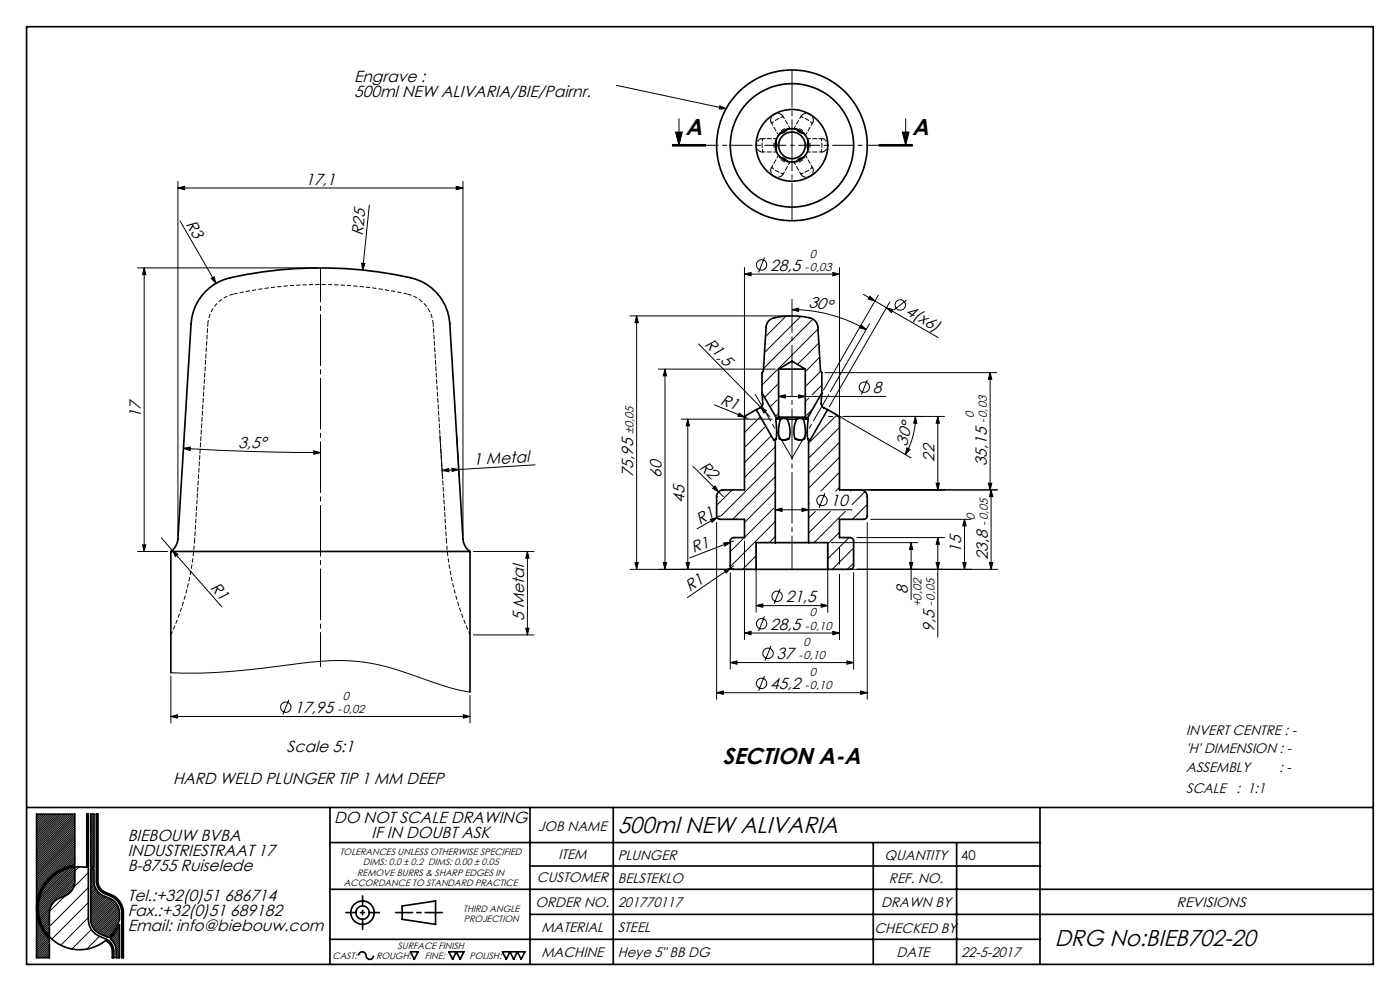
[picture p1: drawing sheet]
<svg xmlns="http://www.w3.org/2000/svg" width="420mm" height="297mm" viewBox="0 0 420 297" stroke-linecap="round" stroke-linejoin="round" font-family="sans-serif">
<g fill="none" stroke="#000" stroke-width=".3">
<path d="M184.9 25.6l32.9 7M202.7 39.6h2l-1 4zM203.7 35.6v8M216 31.7l1.8 .9-2 .1zM270.7 39.6h2l-1 4zM271.7 35.6v8M53.4 56.3l2-.5v1.1zM53.4 54.4v106.1M53.4 56.3h85.5M136.9 55.8l2 .5-2 .6zM138.9 54.4v106.1M201.7 43.5h10"/>
<path d="M201.7 43.8h10M201.7 43.3h10M263.7 43.3h10zM263.7 43.5h10M263.7 43.8h10M54 66.2l10.8 18.7M108.5 78.9l1 .1-.7 1.9zM110.8 61.5l-2 19.4M229.3 77.2l-1.7 4.4M41.3 80.3h53.8M43.3 80.3l.4 2h-.9zM43.3 80.3v85"/>
<path d="M63.4 83.4l.8-.5 .6 2zM189 94.7h47.6M191 94.7v75.9M191 94.7l.5 2h-1zM223.3 82.2l2-.5v1zM223.3 80.2v65.6M223.3 82.2h28.5M235.8 94.8l-6.1 6.1M237.6 92.8l2-.4v.9zM237.6 92.8a44.7 44.7 0 0 1 22.3 6M240.2 94.8l-10.9 10.9M243.9 95.6l-14.8 14.9"/>
<path d="M245.4 98.6l-16.8 16.8M249.8 81.7l2 .5-2 .5zM251.8 80.2v65.6M258.3 97.4l1.6 1.4-2.1-.6zM259 88.2l3.5 2M260.8 97l-11.7 20.4M261 88.8l1.5 1.4-2-.6zM262.5 90.2l3.4 2M263.5 88.5l-16.4 28.4M265.9 92.2l15.5 9M265.9 92.2l2 .6-.5 .9zM266.9 90.5l-18.1 31.4"/>
<path d="M272 89.9l-3.8 3M197.5 110.6h35.1M199.5 110.6l.5 2h-1zM199.5 110.6v60M209.6 103.1l18.5 18.9M233.1 119.9l-2.1 2.1M233.6 118.8l2-.5v1zM233.6 118.8h32.1M233.6 114.9l-4.2 4.2M239.6 118.3l2 .5-2 .5zM242.6 119.3l-.5 .6M245.6 102.8l-6.3 6.4"/>
<path d="M245.9 107.1l-4.3 4.3M246.2 111.3l-4.6 4.6M246.6 115.4l-2.9 2.9M247.5 111.7h51.5M260.2 113.8l-1.8 4.4M297 111.7l.5 2h-1zM297 111.7v35.1M55 134.4l2.1-.4-.1 1zM55 134.4l18.7 .9 22.4 .3M94.1 135.1l2 .5-2 .5zM132 130.6l.8 12.4M137 130.2l.7 12.5"/>
<path d="M160.5 139.3l-22.9 1.4M204.4 125.6h27.3M206.3 125.6v45M206.3 125.6l.5 2h-1zM207.9 139.7l9.1 9.1M214.3 121.3l9.1 3.7M221.8 123.8l1.6 1.2-2-.3zM223.4 125l.9 .4M228.1 124.9l-4.8 4.7M228.1 122l1.8 1-.7 .8zM228.1 122l2.9 2.8M229.7 127.7l-6.4 6.4"/>
<path d="M231.4 130.6l-8.1 8M232.6 133.9l-9.3 9.2M232.6 138.4l-16.4 16.3M233.6 123.9l-.9 .9M241.9 120l-.3 .4M243.7 122.8l-2.1 2.1M251 124.4l-8.4 8.5M251.8 137.1l-9.2 9.2M251.8 128.1l-9.2 9.2M251.8 132.6l-9.2 9.2M252.2 125l21.1 12.2M252.8 124.8h30.6"/>
<path d="M272.1 134.2l.9 .5-1.4 1.5zM274.6 124.8l.5 2.1-1-.1zM274.6 124.8a22.7 22.7 0 0 1-3 11.4M281.3 124.8l.5 2h-1zM281.3 124.8v22M132.6 141l2-.6 .1 1zM135.6 140.3l2 .4-2 .6zM137.6 140.7l-5 .3M213.1 155.6l2-.5-1.5 1.4zM213.8 146.4l.7-.7 1.1 1.7zM215 156.6v53M215.1 155.1l-6 3.4"/>
<path d="M216 154.6l-.9 .5M219.6 146.8l-4.6 4.7M232.1 152.3l-8.8 8.8M232.6 142.8l-12.8 12.8M232.6 147.4l-9.3 9.2M232.6 156.3l-13.2 13.2M232.6 152.8l2-.5v1zM232.6 152.8h23M240.6 152.3l2 .5-2 .5zM242.6 150.8h.1M244.6 153.3l-2 2M247.5 147.8l-1.8 4.4"/>
<path d="M249.1 153.3l-6.5 6.5M251.8 141.6l-5.6 5.6M251.8 146l-1.1 1.2M251.8 159.5l-3.5 3.5M252.8 146.8h46.5M253.6 153.3l-9.4 9.3M255.6 146.8l-.4 .4M259.5 147.4l-3.9 3.8M260.2 151.2l-4.5 4.4M260.2 156.6v53M261.2 155.6h30.1M280.8 144.8h1l-.5 2z"/>
<path d="M289.3 155.6l.5 2h-1zM289.3 155.6v15M296.5 144.8h1l-.5 2zM297.3 146.8l.6 2h-1.1zM297.3 146.8v23.8M41.3 165.3h9M42.8 163.3h.9l-.4 2zM48.4 161.2l3.3 3.8M51.7 165l1.7 1.1-.8 .7zM51.7 165l14.9 16.9M142 165.3h18.2M158.2 165.3l.5 2h-1z"/>
<path d="M158.2 165.3v25M189 170.6h36.8M190.5 168.6h1l-.5 2zM199 168.6h1l-.5 2zM205.8 168.6h1l-.5 2zM217.1 162.7l2-.2-1.6 1.2zM217.3 170.9l2-.7-1.4 1.5zM219.1 171.6v29M219.1 162.5l-12.2 4.7M219.3 170.2l-13.1 8.9M220.1 169.6l-.8 .6M220.1 162.1l-1 .4"/>
<path d="M223.3 161.1l-4.2 4.2M223.3 162.1v29.6M226.8 166.5l-4 4.1M226.8 163.6v19.9M232.6 160.8l-1.8 1.8M234 176.5l-1.8 4.4M248.3 163.6v19.9M249.3 170.6h50M249.3 162.6h26M251.8 164.1v5M251.8 172.1v19.6M254.7 161.1l-6.4 6.4"/>
<path d="M256.1 164.2l-6.4 6.4M256.1 168.7l-1.9 1.9M256.1 171.6v29M257.1 161.1h26.3M272.8 168.6h1l-.5 2zM273.3 162.6l.5 2h-1zM273.3 162.6v17.1M280.8 168.6h1l-.5 2zM281.3 161.1l.5 2h-1zM281.3 161.1v29.9M288.8 168.6h1l-.5 2zM296.8 168.6h1.1l-.6 2z"/>
<path d="M142 190.3h18.2M157.7 188.3h1l-.5 2zM219.1 198.6l2-.5v1zM219.1 198.6h37M223.3 189.7l2-.5v1zM223.3 189.7h28.5M226.8 181.5l2-.5v1zM226.8 181.5h21.5M229.3 184.7l-1.7 4.5M231.3 193.6l-1.8 4.4M246.3 181l2 .5-2 .5zM249.8 189.2l2 .5-2 .5z"/>
<path d="M254.1 198.1l2 .5-2 .5zM51.3 214.7l2-.5v1zM51.3 201.6l8.1 .2 5.4-.3 10.9-.9 20.4-2.4 3.9-.2 5.6 .1 5.6 .7 4.3 .9 5.1 1.5 14.3 4.9 6.1 1.3M51.3 202.6v14.1M51.3 214.7h89.7M86.6 209.7l-1.8 4.5M139 214.2l2 .5-2 .5zM141 208.4v8.3M215 207.6l2-.5v1zM215 207.6h45.2M229.3 202.6l-1.7 4.4M258.2 207.1l2 .5-2 .5z"/>
<path d="M11.5 244l-.5 .5M12 244l-1 1M12.6 244l-1.6 1.6M13.1 244l-2.1 2.2M13.7 244l-2.7 2.7M14.3 244l-3.3 3.3M14.8 244l-3.8 3.9M15.4 244l-4.4 4.4M15.9 244l-4.9 5M16.5 244l-5.5 5.6M17.1 244l-6.1 6.1M17.6 244l-6.6 6.6"/>
<path d="M18.2 244l-7.2 7.2M18.7 244l-7.7 7.8M19.3 244l-8.3 8.3M19.9 244l-8.9 8.9M20.4 244l-9.4 9.5M21 244l-10 10M21.6 244l-10.6 10.6M21.9 260l-10.3 10.2M22.1 244l-11.1 11.2M22.4 244.3l-11.4 11.4M22.4 244.8l-11.4 11.5M22.4 245.4l-11.4 11.4"/>
<path d="M22.4 245.9l-11.4 11.5M22.4 246.5l-11.4 11.4M22.4 247l-11.4 11.5M22.4 247.6l-11.4 11.5M22.4 248.2l-11.4 11.4M22.4 248.7l-11.4 11.5M22.4 249.3l-11.4 11.5M22.4 249.9l-11.4 11.4M22.4 250.4l-11.4 11.5M22.4 251l-11.4 11.4M22.4 251.5l-11.4 11.5M22.4 252.1l-11.4 11.5"/>
<path d="M22.4 252.7l-11.4 11.4M22.4 253.2l-11.4 11.5M22.4 253.8l-11.4 11.5M22.4 254.3l-11.4 11.5M22.4 254.9l-11.4 11.5M22.4 255.5l-6.8 6.8M22.4 256l-4.9 5M22.4 256.6l-3.8 3.9M22.4 257.1l-2.9 3M22.4 257.7l-2 2.1M22.4 258.3l-1.3 1.3M22.4 258.8l-.6 .7"/>
<path d="M22.4 260l-10.9 10.9M23.7 259.8l-12.2 12.3M26 244h.1M26.5 257l-.5 .5M26.5 248l-.5 .5M26.5 252.5l-.5 .5M27.7 244l-.5 .5M28.2 244.1l-1 1M28.2 244.7l-1 .9M28.2 245.8l-1 1M28.2 246.4l-1 .9M28.2 248.6l-1 1"/>
<path d="M28.2 249.2l-1 .9M28.2 249.7l-1 1M28.2 250.3l-1 .9M28.2 250.9l-1 .9M28.2 252l-1 .9M28.2 252.6l-1 .9M28.2 253.7l-1 .9M28.2 254.8l-1 .9M28.2 255.3l-1 1M28.2 255.9l-1 1M28.2 256.5l-1 .9M28.2 257l-1 1"/>
<path d="M28.2 257.6l-1 .9M28.2 258.2l-1 .9M28.2 258.7l-1 1M28.2 259.9l-.2 .1M28.2 245.2l-1 1M28.2 246.9l-1 1M28.2 247.5l-1 1M28.2 248l-1 1M28.2 251.4l-1 1M28.2 253.1l-1 1M28.2 254.2l-1 1M28.2 259.3l-.6 .6"/>
<path d="M29.4 249.7l-.5 .5M29.4 254.1l-.5 .5M29.4 245.2l-.5 .4M29.4 258.7l-.5 .4M11 272h.1M11 272.6h.1M11 271.4h.1M11 273.1h.1M11 273.6v.1M11.1 270.8l-.1 .1M11.1 274.1l-.1 .1M11.1 270.1l-.1 .2"/>
<path d="M11.2 274.6l-.2 .2M11.3 269.4l-.3 .3M11.3 275l-.3 .3M11.4 275.5l-.4 .4M11.5 268.7l-.5 .5M11.5 275.9l-.5 .6M11.7 276.4l-.7 .6M11.7 267.9l-.7 .7M11.8 276.8l-.8 .8M12 277.2l-1 1M12.1 266.9l-1.1 1.2M12.1 277.6l-1.1 1.1"/>
<path d="M12.3 278l-1.3 1.3M12.5 278.3l-1.5 1.6M12.7 265.8l-1.7 1.7M12.7 278.7l-1.7 1.7M12.9 279l-1.9 1.9M13.2 279.4l-2.2 2.1M13.4 279.7l-2.4 2.4M14 263.9l-3 3M14.8 273.8l-2.6 2.6M14.8 274.4l-2.5 2.4M14.8 274.9l-2.3 2.3M14.8 275.4l-2.1 2.2"/>
<path d="M14.8 276l-1.9 2M14.8 276.6l-1.7 1.7M14.8 277.1l-1.5 1.6M14.8 278.3l-1.1 1.1M14.8 278.8l-.8 .9M14.8 279.4l-.6 .6M14.8 280l-.3 .3M14.9 272.5l-3 3.1M15.2 271.7l-3.4 3.4M17.5 261.6l-4.3 4.2M18.7 260.9l-6.1 6.1M19.6 260.5l-7.4 7.5"/>
<path d="M20.5 260.3l-8.5 8.5M21.2 260.1l-9.5 9.4M22.3 265.1l-3.7 3.8M22.4 260.5l-10.9 11M22.4 261.7l-10.9 10.9M22.4 262.2l-10.9 11M22.4 262.8l-10.9 10.9M22.4 263.3l-10.8 10.9M22.4 263.9l-10.7 10.7M22.4 264.5l-4.8 4.8M26.5 261.5l-14.5 14.5M26.5 266l-13 13"/>
<path d="M26.5 270.5l-10.9 10.9M26.5 275l-8.3 8.3M27.4 278.6l-5.8 5.8M27.7 260.4l-.5 .4M28.1 260.5l-.9 .9M28.2 261.5l-1 1M28.2 262.1l-1 .9M28.2 263.2l-1 1M28.2 263.8l-1 .9M28.2 260.9l-1 1M28.2 262.6l-1 1M28.2 264.3l-1 1"/>
<path d="M28.3 264.8l-1.1 1M28.3 265.3l-1.1 1.1M28.5 265.7l-1.3 1.3M28.6 266.1l-1.4 1.4M28.8 266.5l-1.6 1.6M29 266.8l-1.8 1.8M29.3 267.2l-2.1 2M29.4 263.1l-.5 .5M29.6 267.4l-2.4 2.4M29.8 267.7l-2.6 2.6M30.2 268l-3 2.9M30.4 266.6l-.3 .3"/>
<path d="M30.5 268.2l-3.3 3.3M30.9 268.4l-3.7 3.6M31.3 268.6l-4.1 4M31.6 268.7l-4.4 4.5M32 268.9l-4.8 4.8M32.5 269.1l-5.3 5.1M32.8 269.2l-5.6 5.6M33.2 269.4l-6 6M33.4 268.1l-.4 .4M33.6 269.6l-6.4 6.3M33.9 269.8l-6.6 6.6M34.2 270.1l-6.8 6.8"/>
<path d="M34.3 279l-1.9 1.9M34.5 270.3l-6.9 7M34.8 270.6l-7.1 7.1M35 271l-7.1 7.1M35 277.7l-3 3M35.2 271.3l-7 7.1M35.4 271.7l-7 7M35.5 276.7l-3.9 3.9M35.6 272.1l-6.9 6.9M35.7 272.5l-6.7 6.8M35.8 273l-6.5 6.5M35.8 275.8l-4.6 4.6"/>
<path d="M35.8 273.5l-6.2 6.2M35.8 274.1l-5.8 5.8M35.8 274.6l-5.4 5.5M35.8 275.2l-5 5M35.8 277.5l-.3 .2M35.8 278l-.9 1M35.8 278.6l-2.7 2.7M35.8 279.1l-2.5 2.5M35.8 279.7l-2.2 2.2M35.9 270.1l-.4 .4M37 273.5l-.5 .4M37 278l-.5 .4"/>
<path d="M13.6 280l-2.6 2.6M13.9 280.3l-2.9 2.9M14.1 280.6l-3.1 3.2M14.4 280.9l-3.4 3.4M14.6 281.2l-3.6 3.7M14.8 280.5l-.1 .1M14.8 281.6l-3.8 3.9M14.8 282.2l-3.8 3.8M14.8 282.7l-3.8 3.9M14.8 283.3l-3.7 3.7M14.8 283.9l-3.1 3.1M14.8 284.4l-2.6 2.6"/>
<path d="M14.8 285l-2 2M14.8 285.6l-1.5 1.4M14.8 286.1l-.9 .9M14.8 286.7l-.3 .3M29.8 280.6l-3.8 3.8M32.8 282.1l-.3 .4M34.1 285.3l-.4 .5M35.8 280.2l-1.9 2M35.8 280.8l-1.7 1.7M35.8 281.4l-1.5 1.5M35.8 281.9l-1.3 1.4M35.8 282.5l-1.2 1.2"/>
<path d="M35.8 283.1l-1 1M35.8 283.6l-.9 1M35.8 284.2l-.9 .9M35.8 284.8l-.9 .9M35.8 285.3l-.9 1M35.8 285.9l-.9 .9M35.8 286.4l-.6 .6M35.8 287h.1M37 282.4l-.5 .5M37 286.9l-.1 .1"/>
<circle cx="228.5" cy="79.4" r="1.55"/>
<circle cx="270.1" cy="91.4" r="1.56"/>
<circle cx="259.3" cy="116" r="1.56"/>
<circle cx="246.6" cy="150" r="1.55"/>
<circle cx="233.1" cy="178.7" r="1.55"/>
<circle cx="228.5" cy="186.9" r="1.55"/>
<circle cx="230.4" cy="195.8" r="1.56"/>
<circle cx="85.8" cy="211.9" r="1.55"/>
<circle cx="228.5" cy="204.8" r="1.55"/>
</g>
<path d="M58.4 161.8a80.4 80.4 0 0 1-7.1 28.5M133.9 161.8a80.4 80.4 0 0 0 7.1 28.5" fill="none" stroke="#000" stroke-width=".3" stroke-dasharray="1.3 .6" stroke-dashoffset=".2" stroke-linecap="butt"/>
<path d="M70.2 88.1a10 10 0 0 0-7.9 9.2M130 97.3a10 10 0 0 0-7.8-9.2" fill="none" stroke="#000" stroke-width=".3" stroke-dasharray="1.3 .6" stroke-dashoffset="-.1" stroke-linecap="butt"/>
<path d="M122.2 88.1a120 120 0 0 0-52 0" fill="none" stroke="#000" stroke-width=".3" stroke-dasharray="1.3 .6" stroke-dashoffset=".1" stroke-linecap="butt"/>
<g fill="none" stroke="#000" stroke-width=".5">
<path d="M8 8h404v281h-404zM236.1 38.8a2.49 2.49 0 0 1-2 1.1M239 38.8a2.51 2.51 0 0 0 2 1.1M232.7 42.4a2.52 2.52 0 0 1 0 2.3M234.1 47.2a2.51 2.51 0 0 1 2 1.2M241 47.2a2.49 2.49 0 0 0-2 1.2M242.5 42.4a2.52 2.52 0 0 0 0 2.3M228.6 117.8l.2 2.1a2.21 2.21 0 0 1-1.9 2.9M228.6 117.8v-6.1l.4-.7 .8-13a3.3 3.3 0 0 1 3.7-3 22.5 22.5 0 0 1 10.4 .6l1 1.1 .5 1.3 .7 13 .5 .7v6.1M228.6 117.8l4.4 7.6M233.6 110.6h8M233.6 110.6l4-2.4 4 2.4"/>
<path d="M233.6 110.6v14.4M241.6 110.6v14.4M246.6 117.8l-.2 2.5a2.12 2.12 0 0 0 1.9 2.5M246.6 117.8l-4.4 7.6M226.9 122.8l-3.2 1.8-.4 .7v21.5h-6.3a2.05 2.05 0 0 0-2 2v5.8a1.02 1.02 0 0 0 1 1h7.3v5.5h-3.2a1.09 1.09 0 0 0-1 1v7.5a1.09 1.09 0 0 0 1 1h6.7M226.9 122.8l5.2 9.1M232.1 131.9h.5M232.6 131.9v30.7M232.7 125.6l.3 3.9-.1 2M232.7 125.6h1.4M232.9 131.5l-.8 .4M232.9 131.5l-.3 .4"/>
<path d="M233 125.4l-.3 .2M233.6 125h8M233.6 125l-.6 .4M234.1 125.6a2.08 2.08 0 0 1 2 0M234.1 125.6l-.5 3.5a3.4 3.4 0 0 0 .4 2.5 3 3 0 0 0 2.6-.1M236.1 125.6h2.9M236.1 125.6a7.7 7.7 0 0 1 .5 5.9M236.6 131.5l-1.8 .4M238.5 131.5l1.9 .4M239 125.6a2.17 2.17 0 0 1 2 0M239 125.6a7.5 7.5 0 0 0-.5 5.9M241 125.6h1.5"/>
<path d="M241 125.6l.6 3.9a2.5 2.5 0 0 1-.6 2.2 2.91 2.91 0 0 1-2.5-.2M241.6 125l.6 .4M242.2 125.4l.3 .2M242.3 131.5l.7 .4M242.3 131.5l.3 .4M242.5 125.6l-.3 3.5 .1 2.4M242.6 131.9h.4M242.6 131.9v30.7M248.3 122.8l3.1 1.8 .4 .6v21.6h6.4a1.99 1.99 0 0 1 2 2v5.8a1.02 1.02 0 0 1-1 1h-7.4v5.5h3.3a1.02 1.02 0 0 1 1 1v7.5a1.02 1.02 0 0 1-1 1h-6.8M248.3 122.8l-5.3 9.1M51.3 165.3a4.9 4.9 0 0 0 2.1-3.8l3.9-64.5a15.1 15.1 0 0 1 11.7-13.7 123.6 123.6 0 0 1 55.9 .4 15 15 0 0 1 10 13.3l4 64.5a4.9 4.9 0 0 0 2.1 3.8M51.3 165.3h89.7"/>
<path d="M51.3 165.3v36.3M141 165.3v42.1M226.8 170.6h21.5M232.6 162.6h10M232.6 162.6h-5.8v8M242.6 162.6h5.7v8M8 242h404M11 244h11.4v15.4a12.9 12.9 0 0 0-10.7 8.6 12.9 12.9 0 0 0 3.1 13.4v5.6h-3.8zM22.4 259.9v4.2a4.7 4.7 0 0 1-2.9 4.4l-1.8 .7a4.7 4.7 0 0 0-2.9 4.4v7.1M26 244h.5v31.6a5.6 5.6 0 0 0 3.4 5l1.7 .8a4 4 0 0 1 2.5 3.7v1.9h-.4v-1.9l-.3-1.4-.6-1-1.1-.8a12.4 12.4 0 0 1-19.8-6.6 12.4 12.4 0 0 1 14.1-15.3zM27.2 244h1v16l-1-.3zM28.9 244h.5v20.7l.2 .8 .8 1.1 1.2 .8 1.7 .7a5.9 5.9 0 0 1 3.7 5.5v13.4h-.5v-13.4a5.5 5.5 0 0 0-3.3-5l-1.8-.8a4.1 4.1 0 0 1-2.5-3.7z"/>
<path d="M99 242v47M99 252.5h213M159 242v47M159 259.5h153M184 242v47M262 252.5v36.5M287 252.5v36.5M312 242v47M27.2 260.2l1 .4v3.5a4.8 4.8 0 0 0 2.9 4.4l1.8 .7a4.8 4.8 0 0 1 2.9 4.4 6.5 6.5 0 0 1-.7 4l-.8 1.4-1.7 2.1-2.4-1.1a4.8 4.8 0 0 1-3-4.4zM35.8 277.1v9.9h-.9l-.2-3.1-.6-1.4-1.1-1.2 1.6-2zM99 266.5h313M120.7 271.5l10-1.5v7l-10-1.5z"/>
<path d="M159 274h253M99 281.5h213M107.6 286.4a1.16 1.16 0 0 1 1.3-1.1 1.16 1.16 0 0 1 1 1.4 1.13 1.13 0 0 0 1.2 .8 1.13 1.13 0 0 0 1-1.1M123.2 285.3h2.2l-1.1 2.2zM134.7 285.3h4.5l-1.2 2.2-1.1-2.2-1.1 2.2zM150.7 285.3h6.8l-1.1 2.2-1.2-2.2-1.1 2.2-1.1-2.2-1.1 2.2z"/>
<circle cx="237.6" cy="43.6" r="5"/>
<circle cx="237.6" cy="43.6" r="10.7"/>
<circle cx="237.6" cy="43.6" r="18.5"/>
<circle cx="237.6" cy="43.6" r="22.6"/>
<circle cx="237.6" cy="43.6" r="4"/>
<circle cx="108.8" cy="273.5" r="3.5"/>
<circle cx="108.8" cy="273.5" r="2"/>
</g>
<path d="M201.7 43.5h72" fill="none" stroke="#000" stroke-width=".3" stroke-dasharray="6.3 1.3 1.3 1.3" stroke-dashoffset="2.7"/>
<path d="M248.6 124.8h6.2" fill="none" stroke="#000" stroke-width=".3" stroke-dasharray="15.2 1.3 1.3 1.3" stroke-dashoffset="14"/>
<path d="M237.6 137.3l11-19.1M237.6 137.3l-11-19.1" fill="none" stroke="#000" stroke-width=".3" stroke-dasharray="15.2 1.3 1.3 1.3" stroke-dashoffset="6.1"/>
<path d="M237.6 170.6v-80.9" fill="none" stroke="#000" stroke-width=".3" stroke-dasharray="15.2 1.3 1.3 1.3" stroke-dashoffset="5.3"/>
<path d="M237.6 66.1v-45.2" fill="none" stroke="#000" stroke-width=".3" stroke-dasharray="15.2 1.3 1.3 1.3" stroke-dashoffset="4.1"/>
<path d="M96.2 199.8v-119.5" fill="none" stroke="#000" stroke-width=".3" stroke-dasharray="15.2 1.3 1.3 1.3" stroke-dashoffset="5"/>
<path d="M238.6 38.6a2.19 2.19 0 0 1 2.8 1.7M232.9 45.2a2.19 2.19 0 0 1 0-3.3M233.8 40.3a2.19 2.19 0 0 1 2.8-1.7M236.6 48.5a2.19 2.19 0 0 1-2.8-1.7M241.4 46.8a2.19 2.19 0 0 1-2.8 1.7M242.3 41.9a2.19 2.19 0 0 1 0 3.3M62.3 97.3l-3.9 64.5M133.9 161.8l-3.9-64.5" fill="none" stroke="#000" stroke-width=".3" stroke-dasharray="1.3 .6" stroke-dashoffset=".7"/>
<path d="M118.7 273.5h14" fill="none" stroke="#000" stroke-width=".5" stroke-dasharray="6.3 1.3 1.3 1.3" stroke-dashoffset="1.3"/>
<path d="M103.8 273.5h10M108.8 278.5v-10" fill="none" stroke="#000" stroke-width=".5" stroke-dasharray="6.3 1.3 1.3 1.3" stroke-dashoffset="3.3"/>
<g fill="#000">
<path d="M216 31.7l1.8 .9-2 .1zM63.4 83.4l.8-.5 .6 2zM108.5 78.9l1 .1-.7 1.9zM221.8 123.8l1.6 1.2-2-.3zM228.1 122l1.8 1-.7 .8zM213.1 155.6l2-.5-1.5 1.4zM213.8 146.4l.7-.7 1.1 1.7zM51.7 165l1.7 1.1-.8 .7zM217.1 162.7l2-.2-1.6 1.2zM217.3 170.9l2-.7-1.4 1.5z"/>
<path d="M53.4 56.3l2-.5v1.1zM136.9 55.8l2 .5-2 .6z"/>
<path d="M202.7 39.6h2l-1 4zM270.7 39.6h2l-1 4z"/>
<path d="M43.3 80.3l.4 2h-.9zM42.8 163.3h.9l-.4 2z"/>
<path d="M191 94.7l.5 2h-1zM190.5 168.6h1l-.5 2z"/>
<path d="M223.3 82.2l2-.5v1zM249.8 81.7l2 .5-2 .5z"/>
<path d="M258.3 97.4l1.6 1.4-2.1-.6zM237.6 92.8l2-.4v.9z"/>
<path d="M261 88.8l1.5 1.4-2-.6zM265.9 92.2l2 .6-.5 .9z"/>
<path d="M233.6 118.8l2-.5v1zM239.6 118.3l2 .5-2 .5z"/>
<path d="M55 134.4l2.1-.4-.1 1zM94.1 135.1l2 .5-2 .5z"/>
<path d="M272.1 134.2l.9 .5-1.4 1.5zM274.6 124.8l.5 2.1-1-.1z"/>
<path d="M281.3 124.8l.5 2h-1zM280.8 144.8h1l-.5 2zM297.3 146.8l.6 2h-1.1zM296.8 168.6h1.1l-.6 2zM289.3 155.6l.5 2h-1zM288.8 168.6h1l-.5 2z"/>
<path d="M132.6 141l2-.6 .1 1zM135.6 140.3l2 .4-2 .6z"/>
<path d="M232.6 152.8l2-.5v1zM240.6 152.3l2 .5-2 .5z"/>
<path d="M296.5 144.8h1l-.5 2zM297 111.7l.5 2h-1z"/>
<path d="M158.2 165.3l.5 2h-1zM157.7 188.3h1l-.5 2z"/>
<path d="M199 168.6h1l-.5 2zM199.5 110.6l.5 2h-1z"/>
<path d="M205.8 168.6h1l-.5 2zM206.3 125.6l.5 2h-1z"/>
<path d="M272.8 168.6h1l-.5 2zM273.3 162.6l.5 2h-1z"/>
<path d="M281.3 161.1l.5 2h-1zM280.8 168.6h1l-.5 2z"/>
<path d="M219.1 198.6l2-.5v1zM254.1 198.1l2 .5-2 .5zM226.8 181.5l2-.5v1zM246.3 181l2 .5-2 .5z"/>
<path d="M223.3 189.7l2-.5v1zM249.8 189.2l2 .5-2 .5z"/>
<path d="M51.3 214.7l2-.5v1zM139 214.2l2 .5-2 .5z"/>
<path d="M215 207.6l2-.5v1zM258.2 207.1l2 .5-2 .5z"/>
</g>
<path d="M238.6 38.6l.1 .1a5 5 0 0 1 2.7 1.6M232.9 45.2a5 5 0 0 1 0-3.3M233.8 40.3l1.5-1.2 1.3-.5M236.6 48.5l-.1-.1a5 5 0 0 1-2.7-1.6M241.4 46.8l-1.5 1.2-1.3 .5M242.3 41.9l.3 1.6-.3 1.7" fill="none" stroke="#000" stroke-width=".3" stroke-dasharray="1.3 .6" stroke-dashoffset="-.1"/>
<path d="M231.2 36.2l.4 .7M234.9 35l-.5-.7M240.8 34.3l-.5 .7M243.6 36.9l.4-.7M228.1 45.4l.7 .1M228.8 41.6l-.7 .1M231.6 50.2l-.4 .7M234.4 52.7l.5-.6M240.3 52.1l.5 .6M244 50.9l-.4-.7M246.4 45.5l.7-.1M247.1 41.7l-.7-.1" fill="none" stroke="#000" stroke-width=".3" stroke-dasharray="1.3 .6" stroke-dashoffset=".4"/>
<path d="M234.4 34.3a2.08 2.08 0 0 0-2.2 0 2.08 2.08 0 0 0-1 1.9M244 36.2a2.08 2.08 0 0 0-1-1.9 2.08 2.08 0 0 0-2.2 0M228.1 41.7a2.08 2.08 0 0 0-1.2 1.8 2.08 2.08 0 0 0 1.2 1.9M231.2 50.9a2.08 2.08 0 0 0 1 1.9 2.08 2.08 0 0 0 2.2-.1M240.8 52.7a2.08 2.08 0 0 0 2.2 .1 2.08 2.08 0 0 0 1-1.9M247.1 45.4a2.08 2.08 0 0 0 1.2-1.9 2.08 2.08 0 0 0-1.2-1.8" fill="none" stroke="#000" stroke-width=".3" stroke-dasharray="1.3 .6" stroke-dashoffset=".2"/>
<g fill="none" stroke="#000" stroke-width=".3" stroke-dasharray="1.3 .6" stroke-dashoffset=".6">
<path d="M231.6 36.9l1.6-1.2 1.7-.7M234.2 39.9l-.6 .7 .2-.3M236.6 38.6h.4l-.8 .2M239 38.8l-.8-.2h.4M240.3 35l1.9 .8 1.4 1.1M228.8 45.5l-.2-2.1 .2-1.8M232.7 44.7l.3 .8-.1-.3M232.9 41.9l.1-.3-.3 .8M233.8 46.8l-.2-.3 .6 .7M234.9 52.1l-1.9-.8-1.4-1.1M236.2 48.3l.8 .2h-.4M238.6 48.5h-.4l.8-.2"/>
<path d="M241 47.2l.6-.7-.2 .3M241.4 40.3l.2 .3-.6-.7M242.3 45.2l-.1 .3 .3-.8M242.5 42.4l-.3-.8 .1 .3M243.6 50.2l-1.6 1.2-1.7 .7M246.4 41.6l.2 2.1-.2 1.8"/>
</g>
<path d="M231.4 36.7l2.2 3.9M237 38.6l-2.2-3.9M240.4 34.7l-2.2 3.9M228.6 45.5h4.4M233 41.5h-4.4M233.6 46.5l-2.2 3.8M234.8 52.3l2.2-3.8M238.2 48.5l2.2 3.8M241.6 40.6l2.2-3.9M242.2 45.5h4.4M243.8 50.3l-2.2-3.8M246.6 41.5h-4.4" fill="none" stroke="#000" stroke-width=".3" stroke-dasharray="1.3 .6" stroke-dashoffset=".3"/>
<g font-size="6.9">
<text x="205.7" y="40.5">A</text>
<text x="273.7" y="40.5">A</text>
<text x="216.7" y="228.9">SECTION A-A</text>
<text x="185.3" y="249.7">500ml NEW ALIVARIA</text>
<text x="316.4" y="283.5">DRG No:BIEB702-20</text>
</g>
<g font-size="4.8">
<text x="106.2" y="24.5">Engrave :</text>
<text x="106.2" y="29">500ml NEW ALIVARIA/BIE/Pairnr.</text>
<text x="91.6" y="55.3">17,1</text>
<text x="55.7" y="67.1" transform="rotate(60 55.7 67.1)">R3</text>
<text x="108.8" y="70.8" transform="rotate(-84 108.8 70.8)">R25</text>
<text x="231" y="81.1">28,5</text>
<text x="242.4" y="91.9" transform="rotate(10 242.4 91.9)">30°</text>
<text x="271.5" y="94.1" transform="rotate(30 271.5 94.1)">4(x6)</text>
<text x="211.2" y="103.3" transform="rotate(46 211.2 103.3)">R1,5</text>
<text x="261.9" y="117.7">8</text>
<text x="42.3" y="125.4" transform="rotate(-90 42.3 125.4)">17</text>
<text x="215.8" y="121" transform="rotate(22 215.8 121)">R1</text>
<text x="71.5" y="134.2" transform="rotate(2 71.5 134.2)">3,5°</text>
<text x="272" y="133.9" transform="rotate(-75 272 133.9)">30°</text>
<text x="142" y="139.4" transform="rotate(-4 142 139.4)">1 Metal</text>
<text x="190" y="143" transform="rotate(-90 190 143)">75,95</text>
<text x="198.5" y="143.2" transform="rotate(-90 198.5 143.2)">60</text>
<text x="209.6" y="140.2" transform="rotate(45 209.6 140.2)">R2</text>
<text x="280.3" y="138.4" transform="rotate(-90 280.3 138.4)">22</text>
<text x="296" y="139.7" transform="rotate(-90 296 139.7)">35,15</text>
<text x="205.4" y="150.7" transform="rotate(-90 205.4 150.7)">45</text>
<text x="249.2" y="151.7">10</text>
<text x="210" y="157.3" transform="rotate(-29 210 157.3)">R1</text>
<text x="208.1" y="165.8" transform="rotate(-21 208.1 165.8)">R1</text>
<text x="288.3" y="165.7" transform="rotate(-90 288.3 165.7)">15</text>
<text x="296.3" y="167.9" transform="rotate(-90 296.3 167.9)">23,8</text>
<text x="62.9" y="176.2" transform="rotate(49 62.9 176.2)">R1</text>
<text x="207" y="177.4" transform="rotate(-34 207 177.4)">R1</text>
<text x="272.3" y="178.1" transform="rotate(-90 272.3 178.1)">8</text>
<text x="235.7" y="180.5">21,5</text>
<text x="157.2" y="186.2" transform="rotate(-90 157.2 186.2)">5 Metal</text>
<text x="231" y="188.7">28,5</text>
<text x="280.3" y="189.4" transform="rotate(-90 280.3 189.4)">9,5</text>
<text x="233" y="197.5">37</text>
<text x="231" y="206.6">45,2</text>
<text x="88.3" y="213.7">17,95</text>
<text x="86" y="225.4">Scale 5:1</text>
<text x="51.9" y="235.1">HARD WELD PLUNGER TIP 1 MM DEEP</text>
<text x="38.3" y="251.9">BIEBOUW BVBA</text>
<text x="100.2" y="246.6">DO NOT SCALE DRAWING</text>
<text x="111.5" y="251.1">IF IN DOUBT ASK</text>
<text x="38.3" y="256.5">INDUSTRIESTRAAT 17</text>
<text x="38.3" y="261">B-8755 Ruiselede</text>
<text x="38.3" y="270">Tel.:+32(0)51 686714</text>
<text x="38.3" y="274.6">Fax.:+32(0)51 689182</text>
<text x="38.3" y="279.1">Email: info@biebouw.com</text>
</g>
<g font-size="4.1">
<text x="355.9" y="220.3">INVERT CENTRE : -</text>
<text x="355.9" y="225.7">'H' DIMENSION : -</text>
<text x="355.9" y="231.4">ASSEMBLY</text>
<text x="383.7" y="231.4">: -</text>
<text x="355.9" y="237.5">SCALE</text>
<text x="371" y="237.5">: 1:1</text>
<text x="161.4" y="249">JOB NAME</text>
<text x="167.5" y="257.4">ITEM</text>
<text x="185.3" y="257.7">PLUNGER</text>
<text x="265.4" y="257.8">QUANTITY</text>
<text x="161.1" y="264.3">CUSTOMER</text>
<text x="185.3" y="264.6">BELSTEKLO</text>
<text x="266.7" y="264.6">REF. NO.</text>
<text x="160.7" y="271.8">ORDER NO.</text>
<text x="185.3" y="271.7">201770117</text>
<text x="264.4" y="271.7">DRAWN BY</text>
<text x="352.9" y="271.7">REVISIONS</text>
<text x="162.4" y="279.4">MATERIAL</text>
<text x="185.3" y="279.4">STEEL</text>
<text x="262.3" y="279.6">CHECKED BY</text>
<text x="162.4" y="286.9">MACHINE</text>
<text x="185.3" y="286.8">Heye 5&quot; BB DG</text>
<text x="269" y="286.9">DATE</text>
<text x="288.3" y="286.9">22-5-2017</text>
</g>
<text font-size="4" x="288.4" y="257.8">40</text>
<g font-size="3.5">
<text x="243" y="77.2">0</text>
<text x="241.4" y="81.2">-0,03</text>
<text x="292.1" y="125.2" transform="rotate(-90 292.1 125.2)">0</text>
<text x="190" y="130.2" transform="rotate(-90 190 130.2)">±0,05</text>
<text x="296.1" y="126.7" transform="rotate(-90 296.1 126.7)">-0,03</text>
<text x="292.4" y="155.9" transform="rotate(-90 292.4 155.9)">0</text>
<text x="296.4" y="157.5" transform="rotate(-90 296.4 157.5)">-0,05</text>
<text x="243" y="184.7">0</text>
<text x="276.4" y="182" transform="rotate(-90 276.4 182)">+0,02</text>
<text x="280.4" y="181.6" transform="rotate(-90 280.4 181.6)">-0,05</text>
<text x="241.4" y="188.7">-0,10</text>
<text x="239.5" y="197.6">-0,10</text>
<text x="241.1" y="193.6">0</text>
<text x="243" y="202.6">0</text>
<text x="102.8" y="209.8">0</text>
<text x="241.4" y="206.6">-0,10</text>
<text x="101.3" y="213.7">-0,02</text>
</g>
<g font-size="2.8">
<text x="102" y="256.1">TOLERANCES UNLESS OTHERWISE SPECIFIED</text>
<text x="107.2" y="262.5">REMOVE BURRS &amp; SHARP EDGES IN</text>
<text x="108.8" y="259.1">DIMS: 0.0 ± 0.2 DIMS: 0.00 ± 0.05</text>
<text x="103.2" y="265.5">ACCORDANCE TO STANDARD PRACTICE</text>
<text x="139" y="273.5">THIRD ANGLE</text>
<text x="139.2" y="276.5">PROJECTION</text>
<text x="99.7" y="287.3">CAST:</text>
<text x="112.8" y="287.3">ROUGH:</text>
<text x="119.3" y="284.4">SURFACE FINISH</text>
<text x="127.5" y="287.3">FINE:</text>
<text x="140.8" y="287.3">POLISH:</text>
</g>
</svg>
